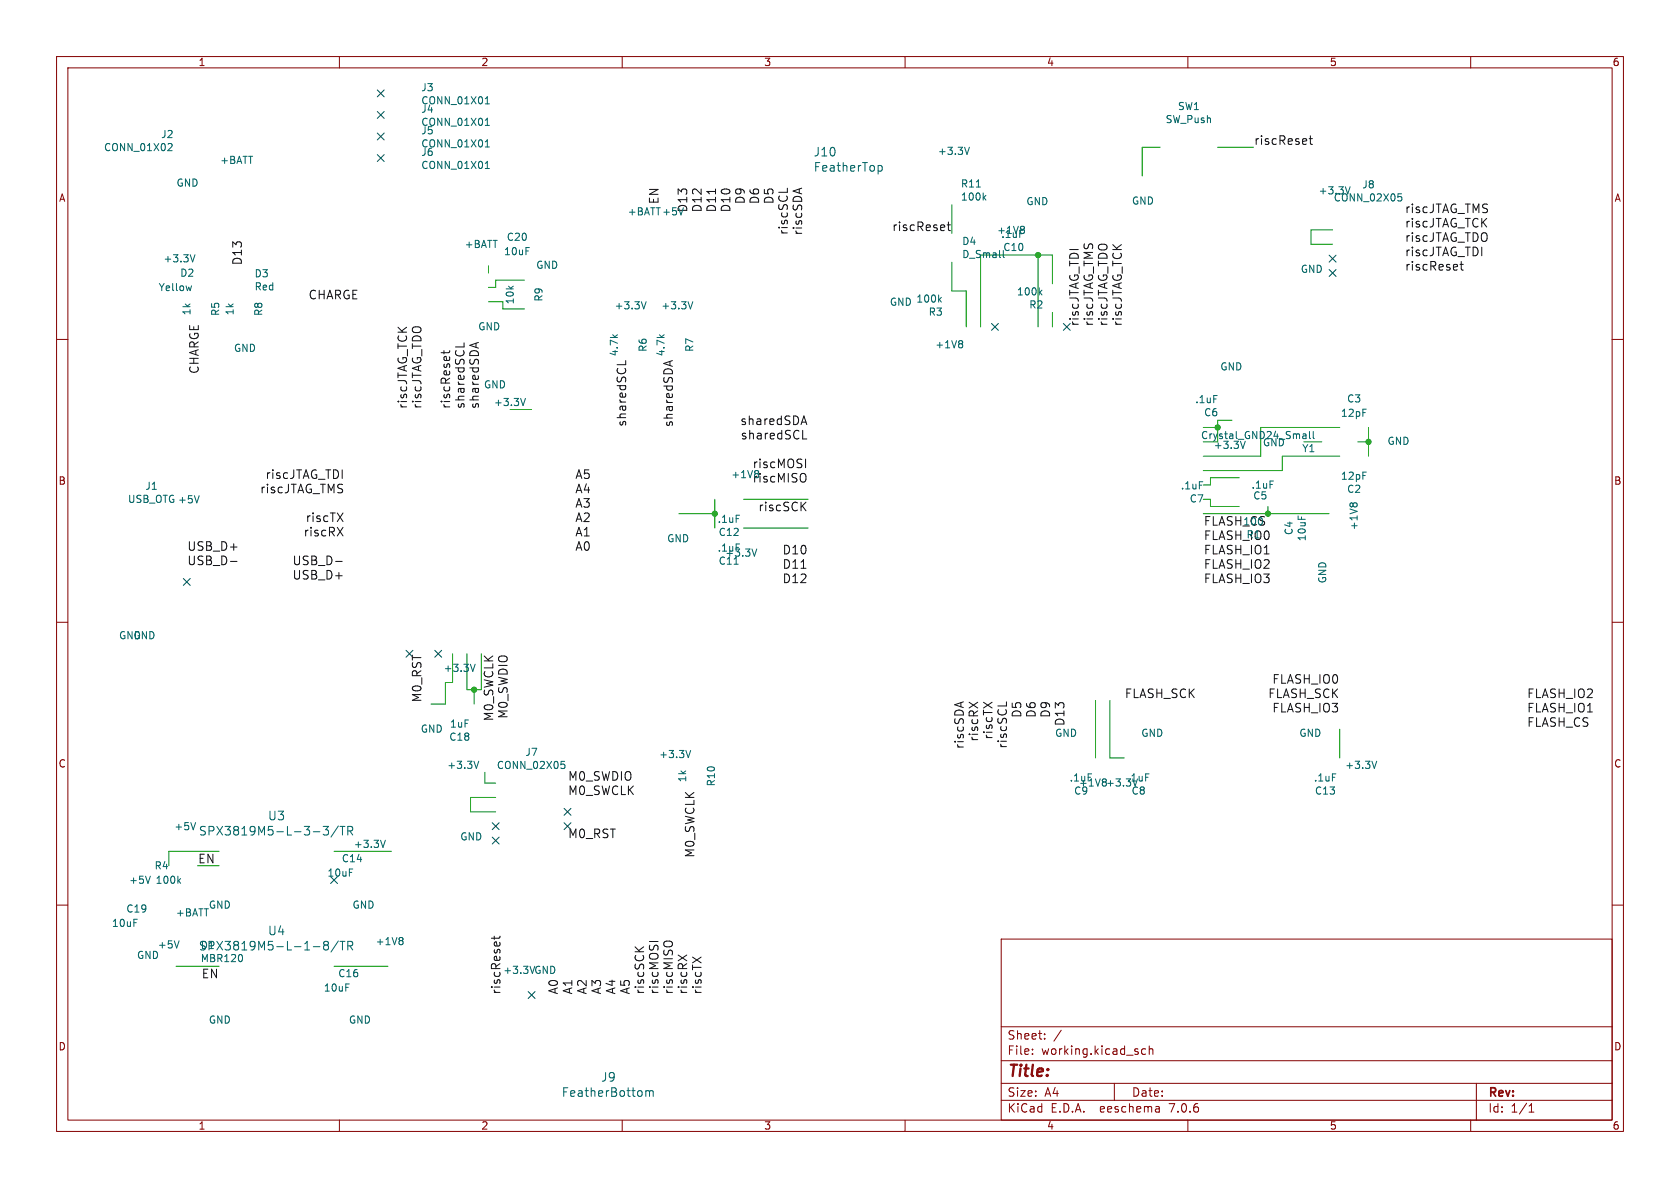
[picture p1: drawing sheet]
<svg xmlns="http://www.w3.org/2000/svg" width="297mm" height="210mm" viewBox="0 0 297 210" stroke-linecap="round" stroke-linejoin="round" font-family="sans-serif">
<g fill="none" stroke="#840000" stroke-width=".18">
<path d="M10 10h277v190h-277zM12 12h273v186h-273zM60 10v2M110 10v2M160 10v2M210 10v2M260 10v2M10 60h2M285 60h2M10 110h2M285 110h2M10 160h2"/>
<path d="M285 160h2M177 166h108v32h-108zM60 198v2M110 198v2M160 198v2M177 194.5h108M177 191.5h108M177 187.5h108M177 181.5h108M182.5 186.3v.1M182.5 185.5v.1M184.7 183.6v.1"/>
<path d="M184.7 182.8v.1M187.6 182.1l-1.3 2M197 191.5v3M202.5 185.5l-.4-.1-.3 .3v.4l.2 .2h.5M203.2 185.5l.2-.1 .3 .1 .1 .9M203.2 184.9v1.5M204.9 195.7l.1 .9M205 196.5l-.2 .1M205 196h-.2M210 198v2M260 198v2M261 191.5v6.5"/>
<path d="M270.3 196.6h.9M270.3 195.5l.4-.4v1.5"/>
</g>
<g fill="none" stroke="#0f0f0f" stroke-width=".18">
<path d="M139.2 33.3v.7M141.7 33.3l-1.5 .5M167.4 39.8h.6M167.7 39.2v1.4l.3 .2M231.4 24.5h.6M231.7 24v1.3l.3 .2M258.1 46.7h.6M258.3 46.2v1.3l.4 .3M78.5 62v.6M79.5 62l-.2 .3h-1.3M82 60.6v.7M84.1 60.7v.7"/>
<path d="M84.6 60.5l-1.5 .5M110.6 63.7v.8M118.4 63.9v.7M118.9 63.7l-1.6 .6M141.8 74.6h.7M141.9 77.6h.7M142.1 73.5l.5 1.6M40.7 99.2h1.2M59.3 99.2h1.2M59.6 93.2l1 1.5M60.6 93.2l-1 1.5M141.8 89.4l.7 .9"/>
<path d="M142.3 83.8a1.08 1.08 0 0 1 0 1.3M142.4 81.2v1.5M142.5 88.8l-.9 .8M170.3 124.1l-1.5 .5M171.3 124.1l1.5 1.1M172.8 124.1l-1.5 1.1M177.9 124.1v.7M87.4 165.5v.6M88.4 165.5l-.2 .4h-1.3M112.3 167.4l.8 .8M113.8 167.4l-.9 .6M114.8 166.4h1.5"/>
<path d="M117.4 166.6a1.08 1.08 0 0 1 1.4 0M119.9 168.8l1.5 1M121.4 168.8l-1.5 1"/>
</g>
<g fill="none" stroke="#009600" stroke-width=".18">
<path d="M168.3 36.2v5.1M205.1 26h-3.2v5.1M215.3 26h6.3M86.4 53.3h2.5v1.3h3.8M86.4 47v1.3M92.7 49.5h-5.1v1.3h-1.2M168.3 46.4v5h2.5v6.4M183.5 45.1v12.7M186.1 50.2v-5.1h-12.7v12.7M186.1 55.2v2.6M235.6 40.6h-3.8v2.6h3.8M90.2 72.4h3.8"/>
<path d="M212.7 75.6h2.6M217.8 74.3h-2.5v3.8M230.5 78.1h3.2M236.9 75.6h-14v5h-10.2M240 78.1h1.9M241.9 75.6v5M120 90.8h6.4M126.4 88.3v5M131.4 88.3h11.5M131.4 93.3h11.5M212.7 88.3h1.3v1.2h5.1M212.7 90.8h22.2"/>
<path d="M219.1 84.5h-5.1v1.2h-1.3M224.2 89.5v1.3M236.9 80.6h-10.2v2.6h-14M80 115.6v5.1h-1.3v3.8h-2.5M82.5 115.6v6.3h2.6v-6.3M83.8 121.9v2.6M85.7 136.5v1.9h1.9M193.7 123.8v10.2M196.2 123.8v10.2h2.6M236.9 128.9v5.1M34.9 153h3.8M38.7 150.5h-8.9v2.5"/>
<path d="M59.1 150.5h10.1M87.6 141h-4.4v2.5h4.4M31.1 170.8h7.6M59.1 170.8h9.5"/>
</g>
<g fill="none" stroke="#000084" stroke-width=".18">
<path d="M66.7 19.7l1.2 1.2M66.7 15.9l1.2 1.2M67.9 19.7l-1.2 1.2M67.9 15.9l-1.2 1.2M66.7 27.3l1.2 1.2M66.7 23.5l1.2 1.2M67.9 27.3l-1.2 1.2M67.9 23.5l-1.2 1.2M175.3 57.2l1.2 1.2M176.5 57.2l-1.2 1.2M188 57.2l1.2 1.2M189.2 57.2l-1.2 1.2"/>
<path d="M235 45.1l1.2 1.2M235 47.7l1.2 1.2M236.2 45.1l-1.2 1.2M236.2 47.7l-1.2 1.2M32.4 102.3l1.2 1.2M33.6 102.3l-1.2 1.2M71.8 115l1.2 1.2M73 115l-1.2 1.2M76.9 115l1.2 1.2M78.1 115l-1.2 1.2M58.4 155l1.3 1.2M59.7 155l-1.3 1.2"/>
<path d="M87 148l1.2 1.2M87 145.4l1.2 1.3M88.2 148l-1.2 1.2M88.2 145.4l-1.2 1.3M99.7 145.4l1.2 1.3M99.7 142.9l1.2 1.2M100.9 145.4l-1.2 1.3M100.9 142.9l-1.2 1.2M93.4 175.3l1.2 1.2M94.6 175.3l-1.2 1.2"/>
</g>
<g fill="none" stroke="#006464" stroke-width=".18">
<path d="M85.8 18.4h.7M85.9 17.4l.3-.3v1.3M29.9 25.4h.4l.1 .3-.8 .9h.8M85.8 26h.7M85.8 22.2h.7M85.8 29.8h.7M85.9 21.2l.3-.3v1.3M85.9 25l.3-.3v1.3M85.9 28.8l.3-.3v1.3M155.4 29.2h.3l.3 .3-.1 .6-.5 .2M171.4 26l-.4 1.3M172.6 33.1h.7"/>
<path d="M173.9 34.9l.4 .5M174.3 34.5l-.5 .5M238.7 33l-.4 1.3M247.2 34.3h.6M247.3 34.7h.3l.2 .3-.1 .5h-.4M33.9 50.5l-.3 .9M34.5 45l-.5 1.3M114.2 53.3l-.4 1.3M122.5 53.3l-.4 1.3M166.1 52.9l.3 .5M166.4 52.6l-.5 .4M177.4 44.3v1.1l.2 .1"/>
<path d="M180.9 40l.2 .2-.1 .3M181 40.6l.1 .2-.1 .4M183.8 51.7l.4 .4M184.2 51.3l-.5 .5M92.9 70.4l-.4 1.3M170 60.2l.2 .3-.2 .3 .2 .2v.2l-.2 .3M220.1 78l-.4 1.3M230.5 76.7l.3 .1 .1 .7M230.9 77.5h-.4M230.9 77l-.4 .1M231.5 76.3v1.1l.2 .1M232.2 76.3v1.1l.1 .1"/>
<path d="M35.2 87.6l-.4 1.3M129.8 99.7h.7M133.8 97l-.4 1.3M238.7 89.1l.2-.2 .3 .2 .2-.2h.3l.2 .2M84 117.4l-.4 1.3M84.6 134.6l-.4 1.2M99.2 134.6h.6M99.3 135.1h.3l.3 .2-.1 .5-.5 .1M122.1 132.7l-.4 1.2M243.4 134.6l-.4 1.2M26.6 154.9l-.4 1.3M31.6 155.7l.3 .5"/>
<path d="M31.9 155.3l-.5 .5M34.6 145.4l-.4 1.3M57.1 146.1h1l-.5 .6 .4 .1v.7l-.2 .1h-.5l-.2-.1M59.8 146l-1.3 2M60.1 146.1h.9M60.5 146.1v1.5M61.5 146.9l.7-.1 .2-.2-.1-.4-.2-.1h-.6v1.5M61.8 146.9l.6 .7M68.1 148.5l-.4 1.3M31.7 166.3l-.5 1.3M42.8 169v.8M57.5 167.1l-.3-.3 .3-.4h.3l.3 .3-.3 .4"/>
<path d="M57.5 167.1l-.3 .3 .1 .4 .2 .1h.4l.2-.3-.1-.4-.2-.1M57.5 167.1h.3M59.8 166.3l-1.3 2M60.1 166.4h.9M60.5 166.4v1.5M61.5 167.2l.7-.1 .2-.2-.1-.3-.2-.2h-.6v1.5M61.8 167.2l.6 .7M71 165.7l.3 .3-.3 .3 .3 .2v.3l-.3 .2M114.2 192.8v1M114.2 192.9l.4-.1 .2 .2M114.8 193l.2-.2 .4 .1 .1 .9M114.8 193v.8"/>
</g>
<g fill="#009600" stroke="#009600" stroke-width=".18">
<circle cx="83.8" cy="121.9" r=".46"/>
<circle cx="126.4" cy="90.8" r=".46"/>
<circle cx="215.3" cy="75.6" r=".46"/>
<circle cx="183.5" cy="45.1" r=".46"/>
<circle cx="241.9" cy="78.1" r=".46"/>
<circle cx="224.2" cy="90.8" r=".46"/>
</g>
<text font-size="2.8" fill="#840000" x="178" y="190.9">Title:</text>
<g font-size="2.1" fill="#006464">
<text x="143.8" y="27.9">J10</text>
<text x="143.8" y="30.6">FeatherTop</text>
<text x="121.6" y="37.6" transform="rotate(-90 121.6 37.6)">D13</text>
<text x="133" y="82.9">riscMOSI</text>
<text x="133" y="85.4">riscMISO</text>
<text x="35.1" y="147.9">SPX3819M5-L-3-3/TR</text>
<text x="47.3" y="145.2">U3</text>
<text x="47.3" y="165.5">U4</text>
<text x="35.1" y="168.2">SPX3819M5-L-1-8/TR</text>
<text x="106.2" y="191.4">J9</text>
<text x="99.2" y="194.1">FeatherBottom</text>
</g>
<g font-size="2.1" fill="#0f0f0f">
<text x="221.6" y="25.7">riscReset</text>
<text x="116.5" y="36.1" transform="rotate(-90 116.5 36.1)">EN</text>
<text x="124.1" y="37.6" transform="rotate(-90 124.1 37.6)">D12</text>
<text x="126.7" y="37.6" transform="rotate(-90 126.7 37.6)">D11</text>
<text x="129.2" y="37.6" transform="rotate(-90 129.2 37.6)">D10</text>
<text x="131.8" y="36.1" transform="rotate(-90 131.8 36.1)">D9</text>
<text x="134.3" y="36.1" transform="rotate(-90 134.3 36.1)">D6</text>
<text x="136.8" y="36.1" transform="rotate(-90 136.8 36.1)">D5</text>
<text x="139.4" y="41.6" transform="rotate(-90 139.4 41.6)">riscSCL</text>
<text x="141.9" y="41.7" transform="rotate(-90 141.9 41.7)">riscSDA</text>
<text x="157.7" y="41">riscReset</text>
<text x="248.3" y="37.8">riscJTAG_TMS</text>
<text x="248.3" y="40.3">riscJTAG_TCK</text>
<text x="42.9" y="47" transform="rotate(-90 42.9 47)">D13</text>
<text x="248.3" y="47.9">riscReset</text>
<text x="248.3" y="42.9">riscJTAG_TDO</text>
<text x="248.3" y="45.4">riscJTAG_TDI</text>
<text x="54.5" y="53">CHARGE</text>
<text x="190.8" y="57.8" transform="rotate(-90 190.8 57.8)">riscJTAG_TDI</text>
<text x="193.4" y="57.8" transform="rotate(-90 193.4 57.8)">riscJTAG_TMS</text>
<text x="195.9" y="57.8" transform="rotate(-90 195.9 57.8)">riscJTAG_TDO</text>
<text x="198.4" y="57.8" transform="rotate(-90 198.4 57.8)">riscJTAG_TCK</text>
<text x="35.2" y="66.2" transform="rotate(-90 35.2 66.2)">CHARGE</text>
<text x="72.1" y="72.4" transform="rotate(-90 72.1 72.4)">riscJTAG_TCK</text>
<text x="74.6" y="72.4" transform="rotate(-90 74.6 72.4)">riscJTAG_TDO</text>
<text x="79.7" y="72.4" transform="rotate(-90 79.7 72.4)">riscReset</text>
<text x="82.2" y="72.4" transform="rotate(-90 82.2 72.4)">sharedSCL</text>
<text x="84.8" y="72.4" transform="rotate(-90 84.8 72.4)">sharedSDA</text>
<text x="110.8" y="75.5" transform="rotate(-90 110.8 75.5)">sharedSCL</text>
<text x="119.1" y="75.6" transform="rotate(-90 119.1 75.6)">sharedSDA</text>
<text x="130.8" y="75.3">sharedSDA</text>
<text x="130.9" y="77.8">sharedSCL</text>
<text x="45.9" y="87.3">riscJTAG_TMS</text>
<text x="46.9" y="84.8">riscJTAG_TDI</text>
<text x="101.6" y="87.3">A4</text>
<text x="101.6" y="89.9">A3</text>
<text x="101.6" y="84.8">A5</text>
<text x="53.6" y="94.9">riscRX</text>
<text x="54" y="92.4">riscTX</text>
<text x="101.6" y="94.9">A1</text>
<text x="101.6" y="92.4">A2</text>
<text x="134" y="90.5">riscSCK</text>
<text x="212.7" y="95.6">FLASH_IO0</text>
<text x="212.7" y="93">FLASH_CS</text>
<text x="33" y="97.5">USB_D+</text>
<text x="33" y="100">USB_D-</text>
<text x="51.7" y="100">USB_D-</text>
<text x="101.6" y="97.5">A0</text>
<text x="138.3" y="100.7">D11</text>
<text x="138.3" y="98.1">D10</text>
<text x="212.7" y="98.1">FLASH_IO1</text>
<text x="212.7" y="100.7">FLASH_IO2</text>
<text x="51.7" y="102.6">USB_D+</text>
<text x="138.3" y="103.2">D12</text>
<text x="212.7" y="103.2">FLASH_IO3</text>
<text x="74.6" y="124.2" transform="rotate(-90 74.6 124.2)">M0_RST</text>
<text x="198.8" y="123.5">FLASH_SCK</text>
<text x="224.1" y="123.5">FLASH_SCK</text>
<text x="224.9" y="121">FLASH_IO0</text>
<text x="269.9" y="123.5">FLASH_IO2</text>
<text x="87.3" y="127.6" transform="rotate(-90 87.3 127.6)">M0_SWCLK</text>
<text x="89.9" y="127.1" transform="rotate(-90 89.9 127.1)">M0_SWDIO</text>
<text x="173" y="131.2" transform="rotate(-90 173 131.2)">riscRX</text>
<text x="175.6" y="130.8" transform="rotate(-90 175.6 130.8)">riscTX</text>
<text x="180.7" y="127" transform="rotate(-90 180.7 127)">D5</text>
<text x="183.2" y="127" transform="rotate(-90 183.2 127)">D6</text>
<text x="185.7" y="127" transform="rotate(-90 185.7 127)">D9</text>
<text x="188.3" y="128.4" transform="rotate(-90 188.3 128.4)">D13</text>
<text x="224.9" y="126.1">FLASH_IO3</text>
<text x="269.9" y="128.6">FLASH_CS</text>
<text x="269.9" y="126.1">FLASH_IO1</text>
<text x="170.5" y="132.5" transform="rotate(-90 170.5 132.5)">riscSDA</text>
<text x="178.1" y="132.4" transform="rotate(-90 178.1 132.4)">riscSCL</text>
<text x="100.3" y="140.7">M0_SWCLK</text>
<text x="100.3" y="138.1">M0_SWDIO</text>
<text x="100.3" y="148.3">M0_RST</text>
<text x="34.9" y="152.7">EN</text>
<text x="122.9" y="151.7" transform="rotate(-90 122.9 151.7)">M0_SWCLK</text>
<text x="35.6" y="173">EN</text>
<text x="88.6" y="175.9" transform="rotate(-90 88.6 175.9)">riscReset</text>
<text x="98.7" y="175.9" transform="rotate(-90 98.7 175.9)">A0</text>
<text x="101.3" y="175.9" transform="rotate(-90 101.3 175.9)">A1</text>
<text x="103.8" y="175.9" transform="rotate(-90 103.8 175.9)">A2</text>
<text x="106.4" y="175.9" transform="rotate(-90 106.4 175.9)">A3</text>
<text x="108.9" y="175.9" transform="rotate(-90 108.9 175.9)">A4</text>
<text x="111.4" y="175.9" transform="rotate(-90 111.4 175.9)">A5</text>
<text x="114" y="175.9" transform="rotate(-90 114 175.9)">riscSCK</text>
<text x="116.5" y="175.9" transform="rotate(-90 116.5 175.9)">riscMOSI</text>
<text x="119.1" y="175.9" transform="rotate(-90 119.1 175.9)">riscMISO</text>
<text x="121.6" y="175.9" transform="rotate(-90 121.6 175.9)">riscRX</text>
<text x="124.1" y="175.9" transform="rotate(-90 124.1 175.9)">riscTX</text>
</g>
<g font-size="2.1" fill="#840000">
<text x="178" y="184">Sheet:</text>
<text x="178" y="186.7">File:</text>
<text x="184.1" y="186.7">working.kicad_sch</text>
<text x="178" y="196.9">KiCad</text>
<text x="178" y="194.1">Size:</text>
<text x="184.7" y="194.1">A4</text>
<text x="185.7" y="196.9">E.D.A.</text>
<text x="194.6" y="196.9">eeschema</text>
<text x="200" y="194.1">Date:</text>
<text x="207" y="196.9">7.0.6</text>
<text x="263" y="194.3">Rev:</text>
<text x="263" y="196.9">Id:</text>
<text x="267.1" y="196.9">1/1</text>
</g>
<g font-size="1.8" fill="#840000">
<text x="35" y="11.9">1</text>
<text x="85" y="11.9">2</text>
<text x="135" y="11.9">3</text>
<text x="185" y="11.9">4</text>
<text x="235" y="11.9">5</text>
<text x="285" y="11.9">6</text>
<text x="10.3" y="35.9">A</text>
<text x="285.3" y="35.9">A</text>
<text x="10.3" y="85.9">B</text>
<text x="285.3" y="85.9">B</text>
<text x="10.3" y="135.9">C</text>
<text x="285.3" y="135.9">C</text>
<text x="10.3" y="185.9">D</text>
<text x="285.3" y="185.9">D</text>
<text x="35" y="199.9">1</text>
<text x="85" y="199.9">2</text>
<text x="135" y="199.9">3</text>
<text x="185" y="199.9">4</text>
<text x="235" y="199.9">5</text>
<text x="285" y="199.9">6</text>
</g>
<g font-size="1.8" fill="#006464">
<text x="74.4" y="16.3">J3</text>
<text x="74.4" y="24">J5</text>
<text x="74.4" y="20.1">J4</text>
<text x="74.4" y="18.6">CONN_01X01</text>
<text x="74.4" y="22.5">CONN_01X01</text>
<text x="206" y="22">SW_Push</text>
<text x="208.1" y="19.7">SW1</text>
<text x="18.3" y="26.9">CONN_01X02</text>
<text x="28.4" y="24.6">J2</text>
<text x="38.8" y="29.2">+BATT</text>
<text x="74.4" y="27.8">J6</text>
<text x="74.4" y="26.3">CONN_01X01</text>
<text x="165.7" y="27.6">+3.3V</text>
<text x="31.1" y="33.2">GND</text>
<text x="74.4" y="30.1">CONN_01X01</text>
<text x="169.8" y="33.4">R11</text>
<text x="169.8" y="35.7">100k</text>
<text x="233" y="34.6">+3.3V</text>
<text x="235.7" y="35.8">CONN_02X05</text>
<text x="240.7" y="33.5">J8</text>
<text x="110.9" y="38.3">+BATT +5V</text>
<text x="176.2" y="41.6">+1V8</text>
<text x="181.4" y="36.5">GND</text>
<text x="200" y="36.4">GND</text>
<text x="28.8" y="46.6">+3.3V</text>
<text x="82.1" y="44">+BATT</text>
<text x="89" y="45.3">10uF</text>
<text x="89.5" y="42.8">C20</text>
<text x="94.7" y="47.7">GND</text>
<text x="170" y="43.5">D4</text>
<text x="170" y="45.8">D_Small</text>
<text x="176.9" y="42.3">.1uF</text>
<text x="177.3" y="44.6">C10</text>
<text x="27.9" y="51.7">Yellow</text>
<text x="31.8" y="49.1">D2</text>
<text x="44.9" y="49.2">D3</text>
<text x="44.9" y="51.5">Red</text>
<text x="91" y="53.9" transform="rotate(-90 91 53.9)">10k</text>
<text x="96.1" y="53.4" transform="rotate(-90 96.1 53.4)">R9</text>
<text x="161.9" y="53.7">100k</text>
<text x="179.7" y="52.4">100k</text>
<text x="229.9" y="48.4">GND</text>
<text x="33.9" y="55.8" transform="rotate(-90 33.9 55.8)">1k</text>
<text x="39" y="56" transform="rotate(-90 39 56)">R5</text>
<text x="41.5" y="55.8" transform="rotate(-90 41.5 55.8)">1k</text>
<text x="46.6" y="56" transform="rotate(-90 46.6 56)">R8</text>
<text x="84.5" y="58.6">GND</text>
<text x="108.6" y="54.9">+3.3V</text>
<text x="116.8" y="54.9">+3.3V</text>
<text x="157.2" y="54.3">GND</text>
<text x="164.1" y="56">R3</text>
<text x="181.9" y="54.7">R2</text>
<text x="41.3" y="62.4">GND</text>
<text x="109.4" y="63.1" transform="rotate(-90 109.4 63.1)">4.7k</text>
<text x="114.5" y="62.3" transform="rotate(-90 114.5 62.3)">R6</text>
<text x="117.7" y="63.1" transform="rotate(-90 117.7 63.1)">4.7k</text>
<text x="122.8" y="62.3" transform="rotate(-90 122.8 62.3)">R7</text>
<text x="165.3" y="61.8">+1V8</text>
<text x="215.6" y="65.7">GND</text>
<text x="85.5" y="68.9">GND</text>
<text x="87.2" y="72">+3.3V</text>
<text x="211.2" y="71.5">.1uF</text>
<text x="238.1" y="71.3">C3</text>
<text x="212.2" y="77.8">Crystal_GND24_Small</text>
<text x="212.8" y="73.8">C6</text>
<text x="237" y="73.9">12pF</text>
<text x="214.5" y="79.6">+3.3V</text>
<text x="223.2" y="79.1">GND</text>
<text x="230.1" y="80.1">Y1</text>
<text x="245.2" y="78.8">GND</text>
<text x="22.5" y="89.1">USB_OTG +5V</text>
<text x="25.6" y="86.8">J1</text>
<text x="129.2" y="84.7">+1V8</text>
<text x="208.7" y="86.7">.1uF</text>
<text x="210.2" y="89">C7</text>
<text x="221.2" y="86.6">.1uF</text>
<text x="221.5" y="88.5">C5</text>
<text x="237" y="85">12pF</text>
<text x="238.1" y="87.3">C2</text>
<text x="126.8" y="92.6">.1uF</text>
<text x="127" y="94.9">C12</text>
<text x="219.7" y="93.1">100</text>
<text x="220.3" y="95.4">R1</text>
<text x="228.7" y="94.7" transform="rotate(-90 228.7 94.7)">C4</text>
<text x="231" y="95.8" transform="rotate(-90 231 95.8)">10uF</text>
<text x="240.2" y="93.8" transform="rotate(-90 240.2 93.8)">+1V8</text>
<text x="117.9" y="96.1">GND</text>
<text x="126.8" y="97.7">.1uF</text>
<text x="127" y="100">C11</text>
<text x="128.1" y="98.6">+3.3V</text>
<text x="234.7" y="103.2" transform="rotate(-90 234.7 103.2)">GND</text>
<text x="21" y="113.2">GND</text>
<text x="23.5" y="113.2">GND</text>
<text x="78.3" y="119">+3.3V</text>
<text x="74.3" y="129.7">GND</text>
<text x="79.3" y="131.1">C18</text>
<text x="79.5" y="128.8">1uF</text>
<text x="186.4" y="130.5">GND</text>
<text x="201.7" y="130.5">GND</text>
<text x="229.6" y="130.5">GND</text>
<text x="79" y="136.1">+3.3V</text>
<text x="87.7" y="136.1">CONN_02X05</text>
<text x="92.8" y="133.8">J7</text>
<text x="116.4" y="134.2">+3.3V</text>
<text x="237.7" y="136.1">+3.3V</text>
<text x="121.5" y="138.4" transform="rotate(-90 121.5 138.4)">1k</text>
<text x="126.6" y="139.1" transform="rotate(-90 126.6 139.1)">R10</text>
<text x="189" y="138.4">.1uF</text>
<text x="189.8" y="140.7">C9</text>
<text x="190.7" y="139.2">+1V8 +3.3V</text>
<text x="199.2" y="138.4">.1uF</text>
<text x="200" y="140.7">C8</text>
<text x="232.2" y="138.4">.1uF</text>
<text x="232.4" y="140.7">C13</text>
<text x="30.7" y="147">+5V</text>
<text x="81.3" y="148.8">GND</text>
<text x="27.2" y="153.9">R4</text>
<text x="57.8" y="155.2">10uF</text>
<text x="60.3" y="152.6">C14</text>
<text x="62.5" y="150.1">+3.3V</text>
<text x="22.2" y="161.5">C19</text>
<text x="22.7" y="156.4">+5V</text>
<text x="27.4" y="156.4">100k</text>
<text x="36.8" y="160.8">GND</text>
<text x="62.2" y="160.8">GND</text>
<text x="19.7" y="164.1">10uF</text>
<text x="27.8" y="167.9">+5V</text>
<text x="31" y="162.2">+BATT</text>
<text x="35.4" y="168">D1</text>
<text x="66.3" y="167.3">+1V8</text>
<text x="24.1" y="169.7">GND</text>
<text x="35.4" y="170.3">MBR120</text>
<text x="59.7" y="172.9">C16</text>
<text x="88.9" y="172.4">+3.3V GND</text>
<text x="57.2" y="175.5">10uF</text>
<text x="36.8" y="181.2">GND</text>
<text x="61.6" y="181.2">GND</text>
</g>
</svg>
